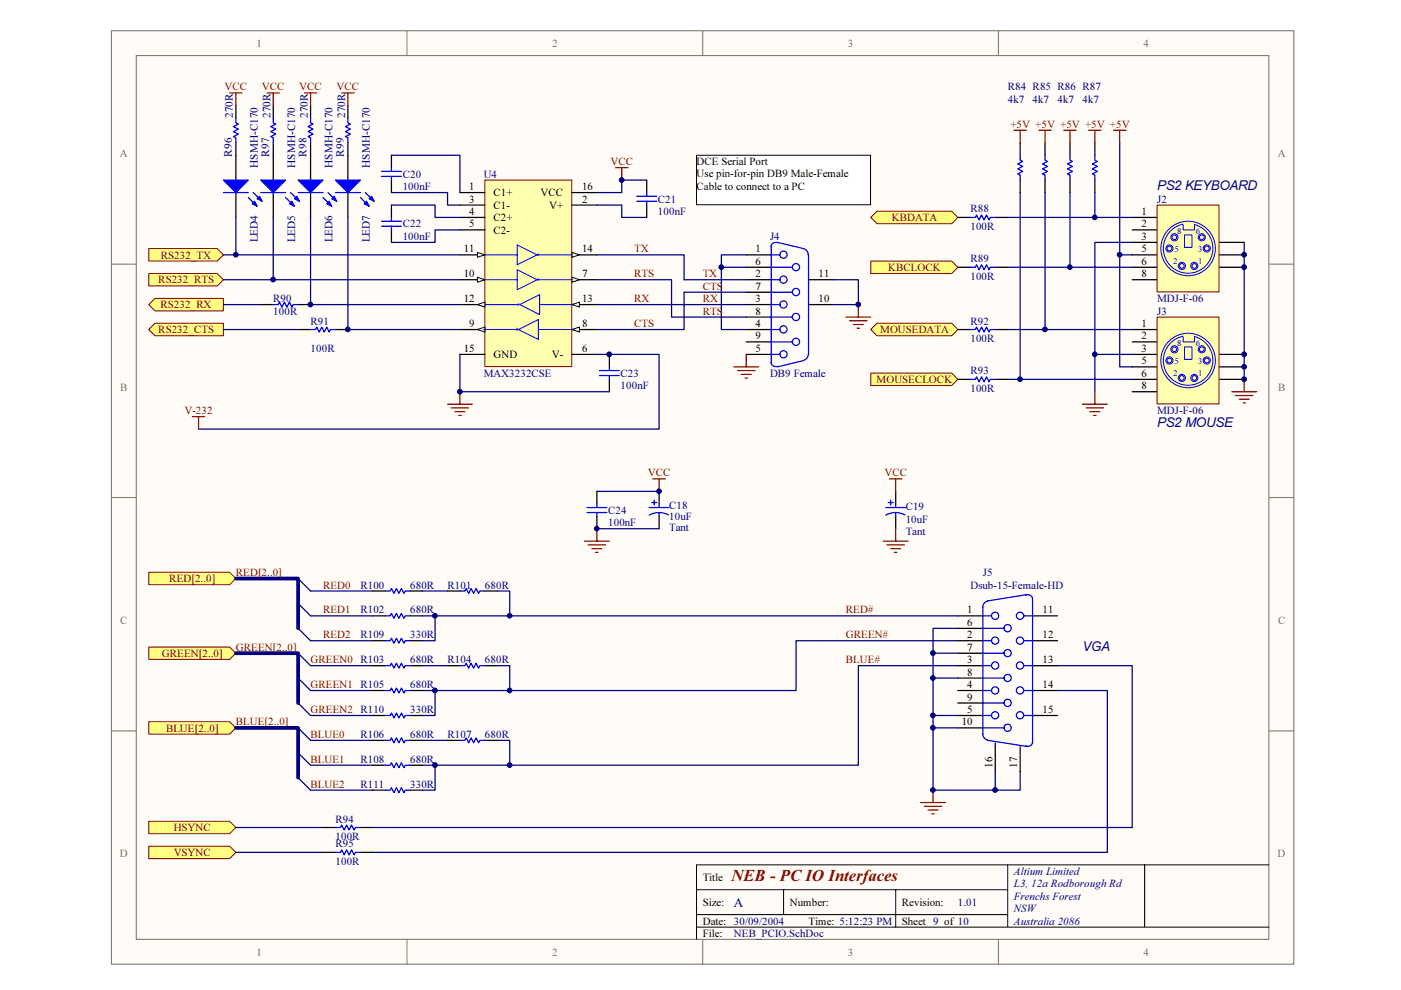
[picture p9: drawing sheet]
<svg xmlns="http://www.w3.org/2000/svg" width="297mm" height="210mm" viewBox="0 0 297 210" stroke-linecap="round" stroke-linejoin="round" font-family="sans-serif">
<g fill="#fffcf8" stroke="#706f64" stroke-width=".21">
<path d="M23.6 6.5h250.7v197.9h-250.7z" fill-rule="evenodd"/>
<path d="M28.9 11.8h240.1v187.4h-240.1z" fill-rule="evenodd"/>
</g>
<path d="M86.3 6.5v5.3M149 6.5v5.3M211.7 6.5v5.3M23.6 56h5.3M269.1 56h5.3M23.6 105.5h5.3M269.1 105.5h5.3M23.6 155h5.3M269.1 155h5.3M86.3 199.2v5.3M149 199.2v5.3M211.7 199.2v5.3" fill="none" stroke="#706f64" stroke-width=".21"/>
<path d="M147.7 188.6h66M147.7 196.6h121.4M147.7 193.9h66M166.1 188.6v5.3M189.9 188.6v8M213.7 183.4v13.2M242.7 183.4h-95v15.8M269.1 183.4h-26.4v13.2" fill="none" stroke="#000" stroke-width=".21"/>
<path d="M102.8 38.2h18.4v39.5h-18.4z" fill-rule="evenodd" fill="#ffffb0" stroke="#800000" stroke-width=".21"/>
<path d="M121.3 64.6h5.3" fill="none" stroke="#000" stroke-width=".26"/>
<path d="M121.3 64.6l1.5-.5v1z" fill="#fffcf8" stroke="#000" stroke-width=".21"/>
<path d="M97.5 59.3h5.3" fill="none" stroke="#000" stroke-width=".26"/>
<path d="M101.2 58.8l1.6 .5-1.6 .5z" fill="#fffcf8" stroke="#000" stroke-width=".21"/>
<path d="M97.5 54h5.3" fill="none" stroke="#000" stroke-width=".26"/>
<path d="M101.2 53.5l1.6 .5-1.6 .5z" fill="#fffcf8" stroke="#000" stroke-width=".21"/>
<path d="M121.3 69.9h5.3" fill="none" stroke="#000" stroke-width=".26"/>
<path d="M121.3 69.9l1.5-.6v1.1z" fill="#fffcf8" stroke="#000" stroke-width=".21"/>
<path d="M97.5 64.6h5.3" fill="none" stroke="#000" stroke-width=".26"/>
<path d="M101.2 64.6l1.6-.5v1z" fill="#fffcf8" stroke="#000" stroke-width=".21"/>
<path d="M97.5 69.9h5.3" fill="none" stroke="#000" stroke-width=".26"/>
<path d="M101.2 69.9l1.6-.6v1.1z" fill="#fffcf8" stroke="#000" stroke-width=".21"/>
<path d="M121.3 54h5.3" fill="none" stroke="#000" stroke-width=".26"/>
<path d="M121.3 53.5l1.5 .5-1.5 .5z" fill="#fffcf8" stroke="#000" stroke-width=".21"/>
<path d="M121.3 59.3h5.3" fill="none" stroke="#000" stroke-width=".26"/>
<path d="M121.3 58.8l1.5 .5-1.5 .5z" fill="#fffcf8" stroke="#000" stroke-width=".21"/>
<g fill="none" stroke="#000" stroke-width=".26">
<path d="M83 32.9v2.7M83 38.2v2.6M137.1 38.2v2.6M83 43.5v2.6M83 48.7v2.7M97.5 40.8h5.3M97.5 46.1h5.3M97.5 43.5h5.3M97.5 48.7h5.3M121.3 40.8h5.3M121.3 43.5h5.3M137.1 43.5v2.6"/>
<path d="M97.5 75.1h5.3M121.3 75.1h5.3M129.2 75.1v2.7M129.2 80.4v2.7"/>
</g>
<g fill="none" stroke="#00f" stroke-width=".21">
<path d="M102.8 54h6.9M102.8 59.3h6.9M109.7 51.9l4.2 2.1-4.2 2.1zM109.7 57.2l4.2 2.1-4.2 2.1zM114 53.9h.2v.2h-.2zM114 59.2h.2v.2h-.2zM114.4 54h6.9M114.4 59.3h6.9M102.5 69.9h6.9M102.8 64.6h6.9M109.5 69.7h.2v.2h-.2zM109.8 64.5h.2v.1h-.2z"/>
<path d="M109.9 69.9l4.2-2.1v4.2zM110.2 64.6l4.2-2.1v4.2zM114.1 69.9h6.9M114.4 64.6h6.9"/>
</g>
<g fill="none" stroke="#00f" stroke-width=".26">
<path d="M80.9 37.4h4.2M80.9 36.3h4.2M83 35.6v.7M83 37.4v.8M80.9 48h4.2M80.9 46.9h4.2M83 46.1v.8M83 48v.7M135 42.7h4.2M135 41.6h4.2M137.1 40.8v.8M137.1 42.7v.8"/>
<path d="M127.1 79.6h4.2M127.1 78.6h4.2M129.2 77.8v.8M129.2 79.6v.8"/>
</g>
<path d="M83 32.9h14.5v7.9M137.1 38.2h-5.3v2.6h-5.2M47.4 54h50.1M47.4 59.3h50.1M83 43.5h9.2v2.6h5.3M83 40.8h11.9v2.7h2.6M97.5 48.7h-5.3v2.7h-9.2M126.6 43.5h5.2v2.6h5.3M97.5 75.1v8h31.7" fill="none" stroke="#000080" stroke-width=".26"/>
<path d="M130.5 35.6h2.7M131.8 35.6v2.6M94.9 85.7h5.3M95.7 86.5h3.7M96.5 87.3h2.1M97.3 88.1h.5M97.5 83.1v2.6" fill="none" stroke="#800000" stroke-width=".26"/>
<g fill="#ffff80" stroke="#800000" stroke-width=".21">
<path d="M31.5 58h14.6l1.3 1.3-1.3 1.3h-14.6z" fill-rule="evenodd"/>
<path d="M31.5 52.7h14.6l1.3 1.3-1.3 1.4h-14.6z" fill-rule="evenodd"/>
<path d="M32.8 68.5h14.6v2.7h-14.6l-1.3-1.3z" fill-rule="evenodd"/>
<path d="M31.5 64.6l1.3-1.3h14.6v2.6h-14.6z" fill-rule="evenodd"/>
</g>
<g fill="none" stroke="#00f" stroke-width=".26">
<path d="M163.5 59.3h1.9M163.5 54h1.9M163.5 56.7h4.5M163.5 52.2v24.8M164.8 51.4l5.6 1.3M164.9 51.5a.98 .98 0 0 0-1.4 .8M170.5 52.8a1.25 1.25 0 0 1 .9 1.2M171.4 54v21.1M163.5 76.9a.99 .99 0 0 0 1.4 .8M163.5 64.6h1.9M163.5 69.9h1.9M163.5 62h4.5"/>
<path d="M163.5 75.1h1.9M163.5 67.2h4.5M163.5 72.5h4.5M170.4 76.5l-5.6 1.3M171.4 75.1a1.29 1.29 0 0 1-1 1.3M124.4 108.7h4.3M124.4 107.6h4.3M126.6 106.8v.8M126.6 108.7v.8M137.6 107.6h4.3M138.2 106.6h1M138.7 106v1.1"/>
<path d="M139.7 106.8v.8M139.7 108.7v.8M141.7 109.2l-1.1-.4-.9-.1-1.3 .2-.7 .3"/>
<circle cx="166.1" cy="59.3" r=".77"/>
<circle cx="166.1" cy="54" r=".76"/>
<circle cx="168.8" cy="56.6" r=".76"/>
<circle cx="166.1" cy="69.8" r=".76"/>
<circle cx="166.1" cy="64.6" r=".76"/>
<circle cx="166.1" cy="75.1" r=".76"/>
<circle cx="168.8" cy="61.9" r=".77"/>
<circle cx="168.8" cy="72.5" r=".76"/>
<circle cx="168.8" cy="67.2" r=".76"/>
</g>
<g fill="none" stroke="#000" stroke-width=".26">
<path d="M158.2 54h5.3M158.2 59.3h5.3M158.2 56.7h5.3M171.4 59.3h5.3M158.2 64.6h5.3M158.2 69.9h5.3M158.2 75.1h5.3M158.2 62h5.3M158.2 67.2h5.3M158.2 72.5h5.3M171.4 64.6h5.3M126.6 104.2v2.6"/>
<path d="M126.6 109.5v2.6M139.7 104.2v2.6M139.7 109.5v2.6"/>
</g>
<path d="M145 59.3h13.2M152.9 56.7h5.3M158.2 54h-5.3v15.9h5.3M176.7 59.3h5.3v5.3h-5.3M126.6 104.2h13.1M126.6 112.1h13.1" fill="none" stroke="#000080" stroke-width=".26"/>
<g fill="none" stroke="#800000" stroke-width=".26">
<path d="M155.6 77.8h5.3M156.4 78.6h3.7M157.2 79.4h2.1M158.2 75.1v2.7M179.3 67.2h5.3M180.1 68h3.7M180.9 68.8h2.1M181.7 69.6h.5M182 64.6v2.6M158 80.2h.5M123.9 114.7h5.3M124.7 115.5h3.7"/>
<path d="M125.5 116.3h2.1M126.3 117.1h.5M126.6 112.1v2.6M138.4 101.5h2.7M139.7 101.5v2.7"/>
</g>
<path d="M147.7 32.9h36.9v10.5h-36.9z" fill-rule="evenodd" fill="#fff" stroke="#000" stroke-width=".21"/>
<path d="M126.6 59.3h15.8v7.9h15.8M126.6 54h18.4v5.3" fill="none" stroke="#000080" stroke-width=".26"/>
<g fill="#ffff80" stroke="#800000" stroke-width=".21">
<path d="M184.6 46.1l1.3-1.3h15.9l1.3 1.3-1.3 1.3h-15.9z" fill-rule="evenodd"/>
<path d="M184.6 55.4h17.2l1.3 1.3-1.3 1.3h-17.2z" fill-rule="evenodd"/>
<path d="M184.6 69.9l1.3-1.4h15.9l1.3 1.4-1.3 1.3h-15.9z" fill-rule="evenodd"/>
<path d="M184.6 79.1h17.2l1.3 1.3-1.3 1.3h-17.2z" fill-rule="evenodd"/>
</g>
<path d="M213.7 56.7h26.3M213.7 46.1h26.3M240 54h-2.6v23.8h2.6M240 51.4h-7.9v23.7h7.9M213.7 69.9h26.3M232.1 75.1v8M213.7 80.4h26.3" fill="none" stroke="#000080" stroke-width=".26"/>
<path d="M236.1 27.6h2.6M237.4 27.6v2.7M229.5 85.7h5.3M230.3 86.5h3.7M231.1 87.3h2.1M231.9 88.1h.5M232.1 83.1v2.6" fill="none" stroke="#800000" stroke-width=".26"/>
<path d="M240 77.8h5.3M240 75.1h5.3M240 69.9h5.3M240 72.5h5.3M258.5 77.8h5.3M258.5 75.1h5.3M240 80.4h5.3M240 83.1h5.3M258.5 80.4h5.3" fill="none" stroke="#000" stroke-width=".26"/>
<path d="M245.3 67.2h13.2v18.4h-13.2z" fill-rule="evenodd" fill="#ffffb0" stroke="#800000" stroke-width=".21"/>
<circle cx="251.9" cy="76.4" r="5.8" fill="#ffffb0" stroke="#00f" stroke-width=".21"/>
<path d="M250.8 71.3a5.2 5.2 0 0 0-3.3 8 5.2 5.2 0 0 0 8.7 .2 5.2 5.2 0 0 0-3-8.1M250.9 71.5v1h2.4v-1M251.1 73.6h1.6v2.6h-1.6z" fill="none" stroke="#00f" stroke-width=".21"/>
<g fill="#ffffb0" stroke="#00f" stroke-width=".21">
<circle cx="253.2" cy="80.1" r=".76"/>
<circle cx="253.2" cy="80.1" r=".5"/>
<circle cx="250.6" cy="80.1" r=".77"/>
<circle cx="250.6" cy="80.1" r=".5"/>
<circle cx="247.9" cy="76.4" r=".76"/>
<circle cx="247.9" cy="76.4" r=".5"/>
<circle cx="249" cy="74.1" r=".76"/>
<circle cx="249" cy="74.1" r=".5"/>
<circle cx="255.9" cy="76.4" r=".76"/>
<circle cx="255.9" cy="76.4" r=".5"/>
<circle cx="254.8" cy="74.1" r=".76"/>
<circle cx="254.8" cy="74.1" r=".51"/>
</g>
<g fill="none" stroke="#000" stroke-width=".26">
<path d="M216.3 30.3v2.6M216.3 38.2v2.6M221.6 30.3v2.6M221.6 38.2v2.6M226.9 30.3v2.6M226.9 38.2v2.6M232.1 30.3v2.6M232.1 38.2v2.6M203.1 46.1h2.6M203.1 56.7h2.6M211 46.1h2.7M211 56.7h2.7"/>
<path d="M55.3 64.6h2.6M63.2 69.9h2.6M63.2 64.6h2.6M71.1 69.9h2.7M203.1 69.9h2.6M211 69.9h2.7M203.1 80.4h2.6M211 80.4h2.7"/>
</g>
<path d="M216.3 32.9v1.1l.5 .2-1 .6 1 .5-1 .5 1 .5-1 .6 .5 .2v1.1M221.6 32.9v1.1l.5 .2-1.1 .6 1.1 .5-1.1 .5 1.1 .5-1.1 .6 .6 .2v1.1M226.9 32.9v1.1l.5 .2-1.1 .6 1.1 .5-1.1 .5 1.1 .5-1.1 .6 .6 .2v1.1M232.1 32.9v1.1l.6 .2-1.1 .6 1.1 .5-1.1 .5 1.1 .5-1.1 .6 .5 .2v1.1M205.7 46.1h1.1l.2-.5 .6 1 .5-1 .5 1 .6-1 .5 1 .2-.5h1.1M205.7 56.7h1.1l.2-.6 .6 1.1 .5-1.1 .5 1.1 .6-1.1 .5 1.1 .2-.5h1.1M57.9 64.6h1.1l.2-.5 .6 1 .5-1 .5 1 .6-1 .5 1 .2-.5h1.1M65.8 69.9h1.1l.3-.6 .5 1.1 .5-1.1 .5 1.1 .6-1.1 .5 1.1 .3-.5h1M205.7 69.9h1.1l.2-.6 .6 1.1 .5-1.1 .5 1.1 .6-1.1 .5 1.1 .2-.5h1.1M205.7 80.4h1.1l.2-.5 .6 1 .5-1 .5 1 .6-1 .5 1 .2-.5h1.1" fill="none" stroke="#00f" stroke-width=".26"/>
<path d="M237.4 30.3v23.7M216.3 40.8v39.6M221.6 40.8v29.1M226.9 40.8v15.9M232.1 40.8v5.3" fill="none" stroke="#000080" stroke-width=".26"/>
<path d="M215 27.6h2.6M216.3 27.6v2.7M220.3 27.6h2.6M221.6 27.6v2.7M225.5 27.6h2.7M226.9 27.6v2.7M230.8 27.6h2.6M232.1 27.6v2.7" fill="none" stroke="#800000" stroke-width=".26"/>
<g fill="#ffff80" stroke="#800000" stroke-width=".21">
<path d="M31.5 121.3h17.2l1.3 1.4-1.3 1.3h-17.2z" fill-rule="evenodd"/>
<path d="M31.5 137.2h17.2l1.3 1.3-1.3 1.3h-17.2z" fill-rule="evenodd"/>
</g>
<path d="M65.8 130.6h13.2M65.8 135.8h13.2M65.8 146.4h13.2" fill="none" stroke="#000080" stroke-width=".26"/>
<g fill="#ffff80" stroke="#800000" stroke-width=".21">
<path d="M31.5 174.1h17.2l1.3 1.4-1.3 1.3h-17.2z" fill-rule="evenodd"/>
<path d="M31.5 179.4h17.2l1.3 1.3-1.3 1.4h-17.2z" fill-rule="evenodd"/>
</g>
<g fill="none" stroke="#000080" stroke-width=".26">
<path d="M126.6 75.1h13.1v15.9h-97.6M63.2 127.9l2.6 2.7M63.2 133.2l2.6 2.6M89.6 130.6h113.5M197.8 138.5h5.3M203.1 135.8h-34.3v10.6h-79.2M203.1 133.2h-5.3v34.3h13.2v-3.9M63.2 143.8l2.6 2.6M63.2 149.1l2.6 2.6M92.2 146.4v5.3h-2.6M197.8 151.7h5.3M197.8 143.8h5.3"/>
<path d="M197.8 154.3h5.3M224.2 141.1h15.8v34.4h-161M224.2 146.4h10.6v34.3h-155.8M50 175.5h18.5M216.3 163.6v3.9h-5.3M50 180.7h18.5"/>
</g>
<path d="M187.3 114.7h5.2M188 115.5h3.7M188.6 101.5h2.6M188.8 116.3h2.2M189.6 117.1h.6M189.9 101.5v2.7M189.9 112.1v2.6M195.2 170.2h5.3M196 171h3.7M196.8 171.7h2.1M197.5 172.6h.6M197.8 167.5v2.7" fill="none" stroke="#800000" stroke-width=".26"/>
<g fill="none" stroke="#000" stroke-width=".26">
<path d="M189.9 104.2v2.6M189.9 109.5v2.6M79 130.6h2.7M79 135.8h2.7M86.9 130.6h2.7M86.9 135.8h2.7M203.1 130.6h5.3M203.1 135.8h5.3M203.1 133.2h5.3M203.1 138.5h5.3M218.9 130.6h5.3M218.9 135.8h5.3"/>
<path d="M79 146.4h2.7M79 151.7h2.7M86.9 146.4h2.7M86.9 151.7h2.7M203.1 141.1h5.3M203.1 146.4h5.3M203.1 151.7h5.3M203.1 143.8h5.3M203.1 149.1h5.3M203.1 154.3h5.3M211 158.3v5.3M216.3 158.3v5.3"/>
<path d="M218.9 141.1h5.3M218.9 146.4h5.3M218.9 151.7h5.3M68.5 175.5h2.6M76.4 175.5h2.6M68.5 180.7h2.6M76.4 180.7h2.6"/>
</g>
<g fill="none" stroke="#00f" stroke-width=".26">
<path d="M187.8 107.6h4.2M188.3 106.6h1.1M188.8 106v1.1M189.9 106.8v.8M189.9 108.7v.8M191.9 109.2l-1.2-.4-.8-.1-.9 .1-1.2 .4M81.7 130.6h1l.3-.6 .5 1.1 .5-1.1 .6 1.1 .5-1.1 .5 1.1 .3-.5h1M81.7 135.8h1l.3-.5 .5 1.1 .5-1.1 .6 1.1 .5-1.1 .5 1.1 .3-.6h1M208.4 130.6h1.8M208.4 135.8h1.8M208.4 133.2h4.5M208.4 138.5h4.5"/>
<path d="M209.4 127.4a1.31 1.31 0 0 0-1 1.3v27a1.28 1.28 0 0 0 1 1.2M217.1 130.6h1.8M217.1 135.8h1.8M217.5 126.1a.99 .99 0 0 1 1.4 .9M217.6 126.1l-8.2 1.3M218.9 126.9v30.6M81.7 146.4h1l.3-.5 .5 1 .5-1 .6 1 .5-1 .5 1 .3-.5h1M81.7 151.7h1l.3-.5 .5 1 .5-1 .6 1 .5-1 .5 1 .3-.5h1M208.4 141.1h1.8M208.4 146.4h1.8M208.4 151.7h1.8M208.4 143.8h4.5"/>
<path d="M208.4 149.1h4.5M208.4 154.3h4.5M209.4 157l8.5 1.3M211 157.5v.8M217.1 141.1h1.8M217.1 146.4h1.8M217.1 151.7h1.8M218.9 157.4a.98 .98 0 0 1-1.4 .8M71.1 175.5h1.1l.3-.6 .5 1.1 .5-1.1 .5 1.1 .5-1.1 .6 1.1 .3-.5h1M71.1 180.7h1.1l.3-.5 .5 1.1 .5-1.1 .5 1.1 .5-1.1 .6 1.1 .3-.6h1"/>
<circle cx="211" cy="135.8" r=".76"/>
<circle cx="211" cy="130.6" r=".76"/>
<circle cx="213.6" cy="133.2" r=".77"/>
<circle cx="213.6" cy="138.5" r=".76"/>
<circle cx="216.3" cy="135.8" r=".77"/>
<circle cx="216.3" cy="130.6" r=".77"/>
<circle cx="211" cy="141.1" r=".76"/>
<circle cx="211" cy="146.4" r=".76"/>
<circle cx="211" cy="151.7" r=".76"/>
<circle cx="213.6" cy="149" r=".77"/>
<circle cx="213.6" cy="143.7" r=".76"/>
<circle cx="213.6" cy="154.3" r=".76"/>
<circle cx="216.3" cy="141.1" r=".77"/>
<circle cx="216.3" cy="146.4" r=".77"/>
<circle cx="216.3" cy="151.7" r=".77"/>
</g>
<path d="M50 122.7h13.2v10.5M50 138.5h13.2v10.6" fill="none" stroke="#000080" stroke-width=".79"/>
<path d="M31.5 153h17.2l1.3 1.3-1.3 1.4h-17.2z" fill-rule="evenodd" fill="#ffff80" stroke="#800000" stroke-width=".21"/>
<g fill="none" stroke="#000080" stroke-width=".26">
<path d="M50 46.1v7.9M57.9 46.1v13.2M65.8 46.1v18.5h31.7M73.8 46.1v23.8h23.7M47.4 64.6h7.9M47.4 69.9h15.8M126.6 64.6h31.6M158.2 62h-13.2v7.9h-18.4M63.2 122.7l2.6 2.6h13.2M63.2 138.5l2.6 2.6h13.2M89.6 125.3h5.3M92.2 130.6v5.2h-2.6"/>
<path d="M105.4 125.3h2.7v5.3M63.2 159.6l2.6 2.6h13.2M63.2 154.3l2.6 2.7h13.2M65.8 151.7h13.2M89.6 141.1h5.3M89.6 157h5.3M105.4 141.1h2.7v5.3M105.4 157h2.7v5.2M203.1 141.1h-21.1v21.1h-89.8v5.3h-2.6M63.2 164.9l2.6 2.6h13.2M89.6 162.2h2.6"/>
</g>
<g fill="none" stroke="#000" stroke-width=".26">
<path d="M50 22.4v2.6M50 30.3v7.9M57.9 22.4v2.6M57.9 30.3v7.9M65.8 22.4v2.6M65.8 30.3v7.9M73.8 22.4v2.6M73.8 30.3v7.9M50 40.8v5.3M57.9 40.8v5.3M65.8 40.8v5.3M73.8 40.8v5.3"/>
<path d="M240 56.7h5.3M240 54h5.3M240 51.4h5.3M240 46.1h5.3M240 48.7h5.3M240 59.3h5.3M258.5 56.7h5.3M258.5 54h5.3M258.5 51.4h5.3M79 125.3h2.7M86.9 125.3h2.7M94.9 125.3h2.6"/>
<path d="M102.8 125.3h2.6M79 141.1h2.7M79 157h2.7M86.9 141.1h2.7M86.9 157h2.7M94.9 141.1h2.6M94.9 157h2.6M102.8 141.1h2.6M102.8 157h2.6M79 162.2h2.7M79 167.5h2.7M86.9 162.2h2.7"/>
<path d="M86.9 167.5h2.7"/>
</g>
<g fill="none" stroke="#00f" stroke-width=".26">
<path d="M50 25v1.1l.5 .2-1 .5 1 .6-1 .5 1 .5-1 .6 .5 .2v1.1M57.9 25v1.1l.6 .2-1.1 .5 1.1 .6-1.1 .5 1.1 .5-1.1 .6 .5 .2v1.1M65.8 25v1.1l.6 .2-1.1 .5 1.1 .6-1.1 .5 1.1 .5-1.1 .6 .5 .2v1.1M73.8 25v1.1l.5 .2-1.1 .5 1.1 .6-1.1 .5 1.1 .5-1.1 .6 .6 .2v1.1M47.4 40.8h5.2M52.6 41.9l1.9 1.8M53.7 40.8l1.9 1.9M55.3 40.8h5.3M60.6 41.9l1.8 1.8M61.6 40.8l1.9 1.9M63.2 40.8h5.3M68.5 41.9l1.8 1.8"/>
<path d="M69.5 40.8l1.9 1.9M71.1 40.8h5.3M76.4 41.9l1.8 1.8M77.5 40.8l1.8 1.9M81.7 125.3h1l.3-.5 .5 1 .5-1 .6 1 .5-1 .5 1 .3-.5h1M97.5 125.3h1.1l.2-.5 .6 1 .5-1 .5 1 .5-1 .6 1 .2-.5h1.1M81.7 141.1h1l.3-.5 .5 1.1 .5-1.1 .6 1.1 .5-1.1 .5 1.1 .3-.6h1M81.7 157h1l.3-.6 .5 1.1 .5-1.1 .6 1.1 .5-1.1 .5 1.1 .3-.5h1M97.5 141.1h1.1l.2-.5 .6 1.1 .5-1.1 .5 1.1 .5-1.1 .6 1.1 .2-.6h1.1M97.5 157h1.1l.2-.6 .6 1.1 .5-1.1 .5 1.1 .5-1.1 .6 1.1 .2-.5h1.1M81.7 162.2h1l.3-.5 .5 1.1 .5-1.1 .6 1.1 .5-1.1 .5 1.1 .3-.6h1M81.7 167.5h1l.3-.5 .5 1.1 .5-1.1 .6 1.1 .5-1.1 .5 1.1 .3-.6h1"/>
</g>
<path d="M50 154.3h13.2v10.6" fill="none" stroke="#000080" stroke-width=".79"/>
<g fill="#00f" stroke="#00f" stroke-width=".26">
<path d="M47.4 38.2h5.2l-2.6 2.6z"/>
<path d="M53.4 43.2l.6-.5 .5 1z"/>
<path d="M54.5 42.1l.5-.5 .6 1.1z"/>
<path d="M55.3 38.2h5.3l-2.7 2.6z"/>
<path d="M61.4 43.2l.5-.5 .5 1z"/>
<path d="M62.4 42.1l.5-.5 .6 1.1z"/>
<path d="M63.2 38.2h5.3l-2.7 2.6z"/>
<path d="M69.3 43.2l.5-.5 .5 1z"/>
<path d="M70.3 42.1l.6-.5 .5 1.1z"/>
<path d="M71.1 38.2h5.3l-2.6 2.6z"/>
<path d="M77.2 43.2l.5-.5 .5 1z"/>
<path d="M78.2 42.1l.6-.5 .5 1.1z"/>
</g>
<path d="M48.7 19.7h2.6M50 19.7v2.7M56.6 19.7h2.6M57.9 19.7v2.7M64.5 19.7h2.7M65.8 19.7v2.7M72.5 19.7h2.6M73.8 19.7v2.7M40.8 88.3h2.6M42.1 88.3v2.7" fill="none" stroke="#800000" stroke-width=".26"/>
<path d="M245.3 43.5h13.2v18.4h-13.2z" fill-rule="evenodd" fill="#ffffb0" stroke="#800000" stroke-width=".21"/>
<circle cx="251.9" cy="52.7" r="5.8" fill="#ffffb0" stroke="#00f" stroke-width=".21"/>
<path d="M250.8 47.5a5.3 5.3 0 0 0-3.3 8 5.3 5.3 0 0 0 8.6 .3 5.3 5.3 0 0 0-2.9-8.2M250.9 47.7v1h2.4v-1M251.1 49.8h1.6v2.7h-1.6z" fill="none" stroke="#00f" stroke-width=".21"/>
<g fill="#ffffb0" stroke="#00f" stroke-width=".21">
<circle cx="253.2" cy="56.4" r=".76"/>
<circle cx="253.2" cy="56.4" r=".5"/>
<circle cx="250.6" cy="56.4" r=".77"/>
<circle cx="250.6" cy="56.4" r=".5"/>
<circle cx="247.9" cy="52.7" r=".76"/>
<circle cx="247.9" cy="52.7" r=".51"/>
<circle cx="249" cy="50.3" r=".76"/>
<circle cx="249" cy="50.3" r=".49"/>
<circle cx="255.9" cy="52.7" r=".76"/>
<circle cx="255.9" cy="52.7" r=".51"/>
<circle cx="254.8" cy="50.3" r=".76"/>
<circle cx="254.8" cy="50.3" r=".5"/>
</g>
<path d="M263.8 51.4v29" fill="none" stroke="#000080" stroke-width=".26"/>
<path d="M261.2 83.1h5.2M262 83.9h3.7M262.7 84.6h2.2M263.5 85.4h.6M263.8 80.4v2.7" fill="none" stroke="#800000" stroke-width=".26"/>
<g fill="#000080" stroke="#000080" stroke-width=".21">
<circle cx="50" cy="54" r=".5"/>
<circle cx="57.9" cy="59.3" r=".5"/>
<circle cx="65.8" cy="64.6" r=".5"/>
<circle cx="73.7" cy="69.8" r=".5"/>
<circle cx="92.2" cy="162.2" r=".5"/>
<circle cx="92.2" cy="146.4" r=".5"/>
<circle cx="92.2" cy="130.5" r=".5"/>
<circle cx="97.5" cy="83" r=".51"/>
<circle cx="108" cy="162.2" r=".5"/>
<circle cx="108" cy="146.4" r=".5"/>
<circle cx="108" cy="130.5" r=".49"/>
<circle cx="126.5" cy="112.1" r=".49"/>
<circle cx="129.2" cy="75.1" r=".5"/>
<circle cx="131.8" cy="38.2" r=".51"/>
<circle cx="139.7" cy="104.2" r=".5"/>
<circle cx="152.9" cy="56.6" r=".5"/>
<circle cx="181.9" cy="64.6" r=".5"/>
<circle cx="197.8" cy="167.5" r=".5"/>
<circle cx="197.8" cy="154.3" r=".5"/>
<circle cx="197.8" cy="151.7" r=".5"/>
<circle cx="197.8" cy="143.8" r=".5"/>
<circle cx="197.8" cy="138.5" r=".5"/>
<circle cx="211" cy="167.5" r=".5"/>
<circle cx="216.3" cy="80.4" r=".5"/>
<circle cx="221.6" cy="69.8" r=".5"/>
<circle cx="226.8" cy="56.6" r=".5"/>
<circle cx="232.1" cy="75.1" r=".5"/>
<circle cx="232.1" cy="46.1" r=".5"/>
<circle cx="237.4" cy="54" r=".5"/>
<circle cx="263.8" cy="80.4" r=".5"/>
<circle cx="263.8" cy="77.8" r=".5"/>
<circle cx="263.8" cy="75.1" r=".51"/>
<circle cx="263.8" cy="56.6" r=".51"/>
<circle cx="263.8" cy="54" r=".5"/>
</g>
<text font-size="3.6" fill="#800000" x="155.1" y="186.8">NEB - PC IO Interfaces</text>
<text font-size="2.9" fill="#000080" x="155.6" y="192.2">A</text>
<g font-size="2.8" fill="#000080">
<text x="245.3" y="40.3">PS2 KEYBOARD</text>
<text x="245.3" y="90.4">PS2 MOUSE</text>
<text x="229.5" y="137.9">VGA</text>
</g>
<g font-size="2.4" fill="#706f64">
<text x="54.4" y="9.9">1</text>
<text x="117.1" y="9.9">2</text>
<text x="179.8" y="9.9">3</text>
<text x="242.5" y="9.9">4</text>
<text x="25.4" y="33.3">A</text>
<text x="270.9" y="33.3">A</text>
<text x="25.5" y="82.8">B</text>
<text x="271" y="82.8">B</text>
<text x="25.5" y="132.3">C</text>
<text x="271" y="132.3">C</text>
<text x="25.4" y="181.8">D</text>
<text x="270.9" y="181.8">D</text>
<text x="54.4" y="202.6">1</text>
<text x="117.1" y="202.6">2</text>
<text x="179.8" y="202.6">3</text>
<text x="242.5" y="202.6">4</text>
</g>
<g font-size="2.4" fill="#800000">
<text x="47.6" y="19.2">VCC</text>
<text x="55.5" y="19.2">VCC</text>
<text x="63.5" y="19.2">VCC</text>
<text x="71.4" y="19.2">VCC</text>
<text x="214.2" y="27.1">+5V +5V +5V +5V +5V</text>
<text x="129.4" y="35">VCC</text>
<text x="189.1" y="46.9">KBDATA</text>
<text x="134.5" y="53.5">TX</text>
<text x="34.1" y="54.8">RS232_TX</text>
<text x="134.5" y="58.8">RTS</text>
<text x="149" y="58.8">TX</text>
<text x="188.3" y="57.5">KBCLOCK</text>
<text x="33.6" y="60.1">RS232_RTS</text>
<text x="34.1" y="65.4">RS232_RX</text>
<text x="134.5" y="64.1">RX</text>
<text x="149" y="64.1">RX</text>
<text x="149" y="61.4">CTS</text>
<text x="33.6" y="70.7">RS232_CTS</text>
<text x="134.5" y="69.3">CTS</text>
<text x="149" y="66.7">RTS</text>
<text x="186.6" y="70.7">MOUSEDATA</text>
<text x="185.8" y="81.2">MOUSECLOCK</text>
<text x="39.1" y="87.8">V-232</text>
<text x="137.3" y="101">VCC</text>
<text x="187.5" y="101">VCC</text>
<text x="35.9" y="123.4">RED[2..0]</text>
<text x="50" y="122.1">RED[2..0]</text>
<text x="68.5" y="124.8">RED0</text>
<text x="68.5" y="130">RED1</text>
<text x="179.3" y="130">RED#</text>
<text x="50" y="138">GREEN[2..0]</text>
<text x="68.5" y="135.3">RED2</text>
<text x="179.3" y="135.3">GREEN#</text>
<text x="34.3" y="139.3">GREEN[2..0]</text>
<text x="65.8" y="140.6">GREEN0 R103</text>
<text x="179.3" y="140.6">BLUE#</text>
<text x="65.8" y="145.9">GREEN1 R105</text>
<text x="35.2" y="155.1">BLUE[2..0]</text>
<text x="50" y="153.8">BLUE[2..0]</text>
<text x="65.8" y="151.2">GREEN2 R110</text>
<text x="65.8" y="161.7">BLUE1</text>
<text x="65.8" y="156.4">BLUE0</text>
<text x="65.8" y="167">BLUE2</text>
<text x="36.8" y="176.2">HSYNC</text>
<text x="36.8" y="181.5">VSYNC</text>
</g>
<g font-size="2.4" fill="#000080">
<text x="213.7" y="19.2">R84 R85 R86 R87</text>
<text x="213.7" y="21.8">4k7</text>
<text x="218.9" y="21.8">4k7</text>
<text x="224.2" y="21.8">4k7</text>
<text x="229.5" y="21.8">4k7</text>
<text x="49.4" y="25" transform="rotate(-90 49.4 25)">270R</text>
<text x="57.3" y="25" transform="rotate(-90 57.3 25)">270R</text>
<text x="65.2" y="25" transform="rotate(-90 65.2 25)">270R</text>
<text x="73.1" y="25" transform="rotate(-90 73.1 25)">270R</text>
<text x="49.1" y="33.2" transform="rotate(-90 49.1 33.2)">R96</text>
<text x="54.7" y="35.6" transform="rotate(-90 54.7 35.6)">HSMH-C170</text>
<text x="57.1" y="33.2" transform="rotate(-90 57.1 33.2)">R97</text>
<text x="62.6" y="35.6" transform="rotate(-90 62.6 35.6)">HSMH-C170</text>
<text x="65" y="33.2" transform="rotate(-90 65 33.2)">R98</text>
<text x="70.5" y="35.6" transform="rotate(-90 70.5 35.6)">HSMH-C170</text>
<text x="72.9" y="33.2" transform="rotate(-90 72.9 33.2)">R99</text>
<text x="78.4" y="35.6" transform="rotate(-90 78.4 35.6)">HSMH-C170</text>
<text x="85.4" y="37.7">C20</text>
<text x="85.4" y="40.3">100nF</text>
<text x="102.5" y="37.7">U4</text>
<text x="139.5" y="42.9">C21</text>
<text x="139.5" y="45.6">100nF</text>
<text x="205.7" y="45">R88</text>
<text x="245.3" y="42.9">J2</text>
<text x="54.7" y="51.4" transform="rotate(-90 54.7 51.4)">LED4</text>
<text x="62.6" y="51.4" transform="rotate(-90 62.6 51.4)">LED5</text>
<text x="70.5" y="51.4" transform="rotate(-90 70.5 51.4)">LED6</text>
<text x="78.4" y="51.4" transform="rotate(-90 78.4 51.4)">LED7</text>
<text x="85.4" y="48.2">C22</text>
<text x="85.4" y="50.9">100nF</text>
<text x="163.3" y="50.9">J4</text>
<text x="205.7" y="48.7">100R</text>
<text x="205.7" y="55.6">R89</text>
<text x="205.7" y="59.3">100R</text>
<text x="57.9" y="64.1">R90</text>
<text x="245.3" y="64.1">MDJ-F-06</text>
<text x="57.9" y="66.7">100R</text>
<text x="65.8" y="68.8">R91</text>
<text x="205.7" y="68.8">R92</text>
<text x="245.3" y="66.7">J3</text>
<text x="65.8" y="74.6">100R</text>
<text x="205.7" y="72.5">100R</text>
<text x="102.5" y="79.9">MAX3232CSE</text>
<text x="131.6" y="79.9">C23</text>
<text x="131.6" y="82.5">100nF</text>
<text x="163.3" y="79.9">DB9 Female</text>
<text x="205.7" y="79.4">R93</text>
<text x="205.7" y="83.1">100R</text>
<text x="245.3" y="87.8">MDJ-F-06</text>
<text x="141.9" y="107.9">C18</text>
<text x="128.9" y="108.9">C24</text>
<text x="128.9" y="111.6">100nF</text>
<text x="141.9" y="112.6">Tant</text>
<text x="141.9" y="110.3">10uF</text>
<text x="192" y="113.4">Tant</text>
<text x="192" y="108.1">C19</text>
<text x="192" y="110.8">10uF</text>
<text x="76.4" y="124.8">R100</text>
<text x="87" y="124.8">680R</text>
<text x="94.9" y="124.8">R101</text>
<text x="102.8" y="124.8">680R</text>
<text x="205.7" y="124.8">Dsub-15-Female-HD</text>
<text x="208.4" y="122.1">J5</text>
<text x="76.4" y="130">R102</text>
<text x="87" y="130">680R</text>
<text x="76.4" y="135.3">R109</text>
<text x="87" y="135.3">330R</text>
<text x="87" y="140.6">680R</text>
<text x="94.9" y="140.6">R104</text>
<text x="102.8" y="140.6">680R</text>
<text x="87" y="145.9">680R</text>
<text x="87" y="151.2">330R</text>
<text x="76.4" y="161.7">R108</text>
<text x="76.4" y="156.4">R106</text>
<text x="87" y="161.7">680R</text>
<text x="87" y="156.4">680R</text>
<text x="94.9" y="156.4">R107</text>
<text x="102.8" y="156.4">680R</text>
<text x="76.4" y="167">R111</text>
<text x="87" y="167">330R</text>
<text x="71.1" y="174.4">R94</text>
<text x="71.1" y="178.1">100R</text>
<text x="71.1" y="179.7">R95</text>
<text x="71.1" y="183.4">100R</text>
<text x="215" y="185.5">Altium Limited</text>
<text x="215" y="188.1">L3, 12a Rodborough Rd</text>
<text x="215" y="190.8">Frenchs Forest</text>
<text x="203.1" y="192.1">1.01</text>
<text x="215" y="193.4">NSW</text>
<text x="215" y="196">Australia 2086</text>
<text x="155.6" y="198.7">NEB_PCIO.SchDoc</text>
</g>
<g font-size="2.4">
<text x="147.7" y="35">DCE Serial Port</text>
<text x="99.5" y="40.3">1</text>
<text x="104.6" y="41.6">C1+</text>
<text x="114.6" y="41.6">VCC</text>
<text x="123.4" y="40.3">16</text>
<text x="147.7" y="37.6">Use pin-for-pin DB9 Male-Female</text>
<text x="147.7" y="40.2">Cable to connect to a PC</text>
<text x="99.5" y="45.6">4</text>
<text x="99.5" y="42.9">3</text>
<text x="104.6" y="46.9">C2+</text>
<text x="104.6" y="44.3">C1-</text>
<text x="116.4" y="44.3">V+</text>
<text x="123.4" y="42.9">2</text>
<text x="242" y="45.6">1</text>
<text x="98.3" y="53.5">11</text>
<text x="99.5" y="48.2">5</text>
<text x="104.6" y="49.5">C2-</text>
<text x="123.4" y="53.5">14</text>
<text x="160.2" y="53.5">1</text>
<text x="242" y="48.2">2</text>
<text x="242" y="50.9">3</text>
<text x="242" y="53.5">5</text>
<text x="98.3" y="58.8">10</text>
<text x="123.4" y="58.8">7</text>
<text x="160.2" y="58.8">2</text>
<text x="160.2" y="56.1">6</text>
<text x="173.5" y="58.8">11</text>
<text x="242" y="58.8">8</text>
<text x="242" y="56.1">6</text>
<text x="98.3" y="64.1">12</text>
<text x="123.4" y="64.1">13</text>
<text x="160.2" y="64.1">3</text>
<text x="160.2" y="61.4">7</text>
<text x="173.5" y="64.1">10</text>
<text x="99.5" y="69.3">9</text>
<text x="123.4" y="69.3">8</text>
<text x="160.2" y="69.3">4</text>
<text x="160.2" y="66.7">8</text>
<text x="160.2" y="72">9</text>
<text x="242" y="69.3">1</text>
<text x="242" y="72">2</text>
<text x="98.3" y="74.6">15</text>
<text x="104.6" y="75.9">GND</text>
<text x="117" y="75.9">V-</text>
<text x="123.4" y="74.6">6</text>
<text x="160.2" y="74.6">5</text>
<text x="242" y="74.6">3</text>
<text x="242" y="77.3">5</text>
<text x="242" y="82.5">8</text>
<text x="242" y="79.9">6</text>
<text x="205.1" y="130">1</text>
<text x="221.1" y="130">11</text>
<text x="205.1" y="135.3">2</text>
<text x="205.1" y="132.7">6</text>
<text x="205.1" y="138">7</text>
<text x="221.1" y="135.3">12</text>
<text x="205.1" y="140.6">3</text>
<text x="205.1" y="143.2">8</text>
<text x="221.1" y="140.6">13</text>
<text x="205.1" y="145.9">4</text>
<text x="205.1" y="148.5">9</text>
<text x="221.1" y="145.9">14</text>
<text x="203.9" y="153.8">10</text>
<text x="205.1" y="151.2">5</text>
<text x="221.1" y="151.2">15</text>
<text x="210.4" y="162.8" transform="rotate(-90 210.4 162.8)">16</text>
<text x="215.7" y="162.8" transform="rotate(-90 215.7 162.8)">17</text>
<text x="149" y="186.8">Title</text>
<text x="149" y="192.1">Size:</text>
<text x="149" y="196">Date: 30/09/2004</text>
<text x="167.5" y="192.1">Number:</text>
<text x="171.4" y="196">Time: 5:12:23 PM</text>
<text x="191.2" y="192.1">Revision:</text>
<text x="191.2" y="196">Sheet 9 of 10</text>
<text x="149" y="198.7">File:</text>
</g>
<g font-size="1.9" fill="#00f">
<text x="249" y="53.4">5</text>
<text x="249.6" y="49.7">8</text>
<text x="253.5" y="49.7">6</text>
<text x="254" y="53.4">3</text>
<text x="248.8" y="56">2</text>
<text x="254" y="56">1</text>
<text x="249" y="77.2">5</text>
<text x="249.6" y="73.4">8</text>
<text x="253.5" y="73.4">6</text>
<text x="254" y="77.2">3</text>
<text x="248.8" y="79.8">2</text>
<text x="254" y="79.8">1</text>
</g>
</svg>
